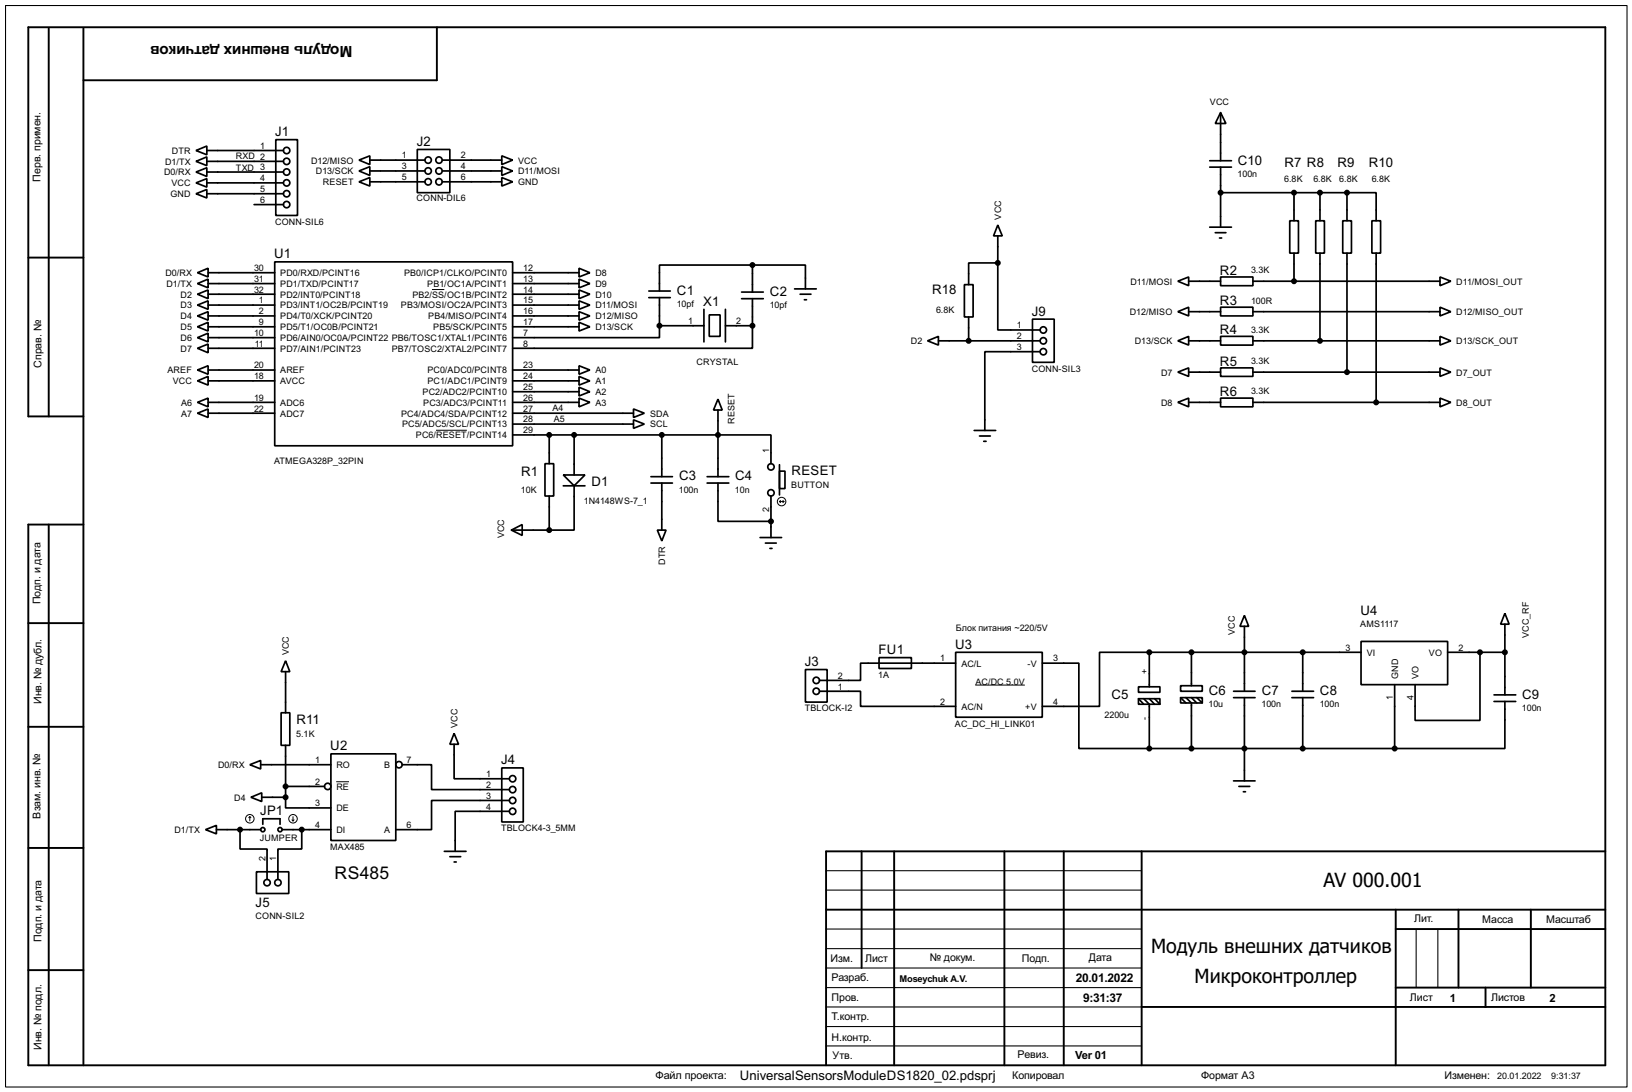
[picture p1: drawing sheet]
<svg xmlns="http://www.w3.org/2000/svg" width="383mm" height="256mm" viewBox="0 0 383 256" stroke-linecap="round" stroke-linejoin="round" font-family="sans-serif">
<path d="M1.3 1.3h381v254h-381zM194.1 218.2h74.2M194.1 209.1h74.2M194.1 204.5h74.2M332.8 218.2v13.8M337.9 218.2v13.8M194.1 222.8h74.2M194.1 232h74.2M194.1 236.5h74.2M194.1 227.4h74.2M194.1 241.1h74.2M194.1 245.7h74.2" fill="none" stroke="#000" stroke-width=".25"/>
<g fill="none" stroke="#000" stroke-width=".45">
<path d="M11.5 6.7v91.1M19.6 6.7v243.5M102.7 6.4v12.5h-83.1M6.7 60.5h12.9M19.6 97.8h-12.9v-91.4h370.5v243.8h-370.5v-127h12.9M11.5 123.2v127M6.7 146.4h12.9M6.7 170.7h12.9M6.7 199.2h12.9M202.5 200v27.4M210.1 200v50.2M236 200v50.2"/>
<path d="M250 200v50.2M268.3 200v50.2M377.2 200h-183.1v50.2M194.1 213.7h183.1M328 213.7v36.5M328 218.2h49.2M342.7 213.7v18.3M359.7 213.7v18.3M6.7 227.9h12.9M268.3 236.5h108.9M328 232h49.2M349.1 232v4.5"/>
</g>
<g fill="none" stroke="#000" stroke-width=".4">
<path d="M46.1 35.4l2.5-1.1v2.1zM46.1 37.9l2.5-1v2zM48.6 35.4h18M48.6 37.9h18M64.8 32.8h5.1v17.8h-5.1zM84.4 37.6l2.5-1v2.1zM86.9 37.6h13M98.1 35.1h7.6v10.2h-7.6zM103.9 37.6h14M117.9 36.6l2.6 1-2.6 1.1zM117.9 39.2l2.6 1-2.6 1zM284.3 39.3h5.1"/>
<path d="M284.3 37.8h5.1M286.8 26.5l1.3 2.5h-2.5zM286.8 26.5v11.3M286.8 39.3v14.1M46.1 45.5l2.5-1v2zM46.1 40.4l2.5-1v2.1zM46.1 43l2.5-1v2zM48.6 45.5h18M48.6 40.4h18M48.6 43h18M59.7 48.1h6.9M84.4 40.2l2.5-1v2z"/>
<path d="M84.4 42.7l2.5-1v2zM86.9 40.2h13M86.9 42.7h13M103.9 40.2h14M103.9 42.7h14M117.9 41.7l2.6 1-2.6 1zM234.5 52.9l1 2.5h-2zM234.5 55.4v6.4M284.3 53.4h5.1M285.6 54.7h2.5M286.6 55.9h.5M286.8 45.3h29.7"/>
<path d="M303.1 51.9h2v7.6h-2zM304.1 45.3v6.6M304.1 59.5v6.6M309.2 51.9h2v7.6h-2zM310.2 45.3v6.6M310.2 59.5v20.6M315.5 51.9h2.1v7.6h-2.1zM316.5 45.3h6.9v6.6M316.5 45.3v6.6M316.5 59.5v27.9M322.4 51.9h2v7.6h-2zM323.4 59.5v35"/>
<path d="M46.4 64.1l2.5-1.1v2.1zM46.4 66.6l2.5-1v2zM46.4 69.1l2.5-1v2.1zM46.4 71.7l2.5-1v2zM46.4 74.2l2.5-1v2zM46.4 76.8l2.5-1.1v2.1zM46.4 79.3l2.5-1v2zM48.9 64.1h15.7M48.9 66.6h15.7M48.9 69.1h15.7M48.9 71.7h15.7M48.9 74.2h15.7"/>
<path d="M48.9 76.8h15.7M48.9 79.3h15.7M64.6 61.5h55.9v43.2h-55.9zM120.5 64.1h15.6M120.5 66.6h15.6M120.5 69.1h15.6M120.5 71.7h15.6M120.5 74.2h15.6M120.5 76.8h15.6M136.1 63l2.5 1.1-2.5 1zM136.1 65.6l2.5 1-2.5 1zM136.1 68.1l2.5 1-2.5 1.1z"/>
<path d="M136.1 70.7l2.5 1-2.5 1zM136.1 73.2l2.5 1-2.5 1zM136.1 75.7l2.5 1.1-2.5 1zM152.5 69.9h5M152.5 68.4h5M155 76.5v2.8h-34.5M155 76.5h10.4M155 69.9v6.6M165.4 72.7v7.6M166.7 74h2.5v5h-2.5zM170.5 76.5h6.3M170.5 72.7v7.6"/>
<path d="M174.3 70.2h5.1M174.3 68.6h5.1M176.8 76.5v5.3h-56.3M176.8 62.3h-21.8v6.1M176.8 62.3h12.5v5.6M176.8 62.3v6.3M176.8 70.2v6.3M186.7 67.9h5.1M188 69.1h2.6M189 70.4h.5M226.6 66.9h2.1v7.6h-2.1zM227.6 74.5v5.6"/>
<path d="M234.5 61.8v15.7h9.9M234.5 61.8h-6.9v5.1M242.6 75h5.1v10.1h-5.1zM276.8 66.1l2.5-1v2zM276.8 73.2l2.5-1v2zM279.3 66.1h7.5M279.3 73.2h7.5M286.8 65.1h7.6v2h-7.6zM286.8 72.2h7.6v2h-7.6zM286.8 79h7.6v2.1h-7.6zM294.4 66.1h44M294.4 73.2h44"/>
<path d="M338.4 65.1l2.5 1-2.5 1zM338.4 72.2l2.5 1-2.5 1zM338.4 79l2.5 1.1-2.5 1zM46.4 81.8l2.5-1v2.1zM46.4 86.9l2.5-1v2zM46.4 89.5l2.5-1.1v2.1zM46.4 94.5l2.5-1v2.1zM46.4 97.1l2.5-1v2zM48.9 97.1h15.7M48.9 86.9h15.7M48.9 89.5h15.7M48.9 94.5h15.7"/>
<path d="M48.9 81.8h15.7M120.5 97.1h28.4M120.5 99.6h28.4M120.5 86.9h15.6M120.5 89.5h15.6M120.5 92h15.6M120.5 94.5h15.6M136.1 85.9l2.5 1-2.5 1zM136.1 88.4l2.5 1.1-2.5 1zM136.1 91l2.5 1-2.5 1zM136.1 93.5l2.5 1-2.5 1.1zM148.9 96.1l2.5 1-2.5 1z"/>
<path d="M148.9 98.6l2.5 1-2.5 1zM168.7 93.8l1 2.5h-2zM168.7 96.3v15.7M218 80.1l2.5-1.1v2.1zM220.5 80.1h23.9M244.4 82.6h-13v18.5M276.8 80.1l2.5-1.1v2.1zM276.8 87.4l2.5-1v2zM276.8 94.5l2.5-1v2.1zM279.3 94.5h7.5M279.3 80.1h7.5M279.3 87.4h7.5"/>
<path d="M286.8 86.4h7.6v2h-7.6zM286.8 93.5h7.6v2.1h-7.6zM294.4 94.5h44M294.4 80.1h44M294.4 87.4h44M338.4 86.4l2.5 1-2.5 1zM338.4 93.5l2.5 1-2.5 1.1zM120.5 102.2h60.7v6.7M128.1 108.9h2v7.6h-2zM129.1 102.2v6.7M129.1 116.5v8M132.4 111.6h5.1l-2.6 2.5z"/>
<path d="M132.4 114.1h5.1M134.9 114.1v10.4h-5.8M134.9 102.2v9.4M153 113.5h5M153 112h5M155.5 102.2v9.8M155.5 113.5v11M166.2 113.5h5.1M166.2 112h5.1M168.7 113.5v9h12.5M181.2 116.5v9.8M183.2 110.7h1.3v4.1h-1.3z"/>
<path d="M183.2 109.2v7.1M228.9 101.1h5.1M230.2 102.4h2.5M231.2 103.7h.5M120.2 124.5l2.5-1.3v2.6zM120.2 124.5h8.9M154.5 124.5h2l-1 2.6zM178.6 126.3h5.1M179.9 127.6h2.5M180.9 128.8h.5M67.1 155.2l1 2.6h-2zM67.1 157.8v9.6"/>
<path d="M189.3 157.3h5.1v7.6h-5.1zM206.6 154.5h7.6v2.5h-7.6zM224.6 153.2h20.3v15.3h-20.3zM224.6 155.8h-22.4v4h-9.6M244.9 155.8h8.6v20h16.6M270.1 153.2h-11.7v12.7h-13.5M270.1 153.2h49.7M270.1 153.2v8.1M280 153.2v7.9M292.4 144.6l1 2.5h-2zM292.4 147.1v15.3M306.1 153.2v9.2"/>
<path d="M319.8 150.7h20.4v10.1h-20.4zM340.2 153.2h13.4M347.8 153.2v16h-15.3v-8.4M353.6 144.1l1 2.5h-2zM353.6 146.6v16.6M58.7 179.6l2.6-1v2zM61.3 179.6h16.5M66.1 167.4h2v7.7h-2zM67.1 175.1v12.2M77.8 177.1h15.2v20.3h-15.2zM94.5 179.6h6.9v5.9h18.3M106.7 172.3l1.1 2.5h-2.1z"/>
<path d="M106.7 174.8v8.1h13M192.6 162.4h9.6v3.5h22.4M267.5 161.3h5.1v1.3h-5.1zM267.5 164.1h5.1v1.3h-5.1zM267.5 164.1l1.3 1.3M268.8 164.1l1.3 1.3v10.4M270.1 175.8h57.6M270.1 164.1l1.2 1.3M271.3 164.1l1.3 1.3M277.4 161.1h5.1v1.3h-5.1zM277.4 163.9h5.1v1.2h-5.1zM277.4 163.9l1.3 1.2"/>
<path d="M278.7 163.9l1.3 1.2v10.7M280 163.9l1.2 1.2M281.2 163.9l1.3 1.2M289.9 163.9h5M289.9 162.4h5M292.4 163.9v19.5M303.6 163.9h5.1M303.6 162.4h5.1M306.1 163.9v11.9M327.7 160.8v15M351.1 164.8h5.1M351.1 163.2h5.1"/>
<path d="M353.6 164.8v11h-25.9M48.3 194.9l2.6-1v2zM50.9 194.9h10.4M56.4 194.9v4.5h6.4v7.2M59 187.3l2.5-1.1v2.1zM61.5 187.3h5.6M61.8 193.6v-1.3h4v1.3M66.3 194.9h11.5M67.1 187.3v2.5h10.7M67.1 184.7h9.2M70.9 194.9v4.5h-5.6v7.2M104.4 200h5.1"/>
<path d="M117.9 180.4h5.1v12.7h-5.1zM119.7 188h-18.3v6.9h-8.4M119.7 190.6h-12.7v9.4M289.9 183.4h5M291.1 184.7h2.6M292.2 186h.5M60.3 204.8h7.6v5.1h-7.6zM105.7 201.2h2.6M106.7 202.5h.5"/>
<circle cx="67.3" cy="37.9" r=".75"/>
<circle cx="67.3" cy="35.4" r=".75"/>
<circle cx="100.6" cy="37.6" r=".75"/>
<circle cx="103.1" cy="37.6" r=".75"/>
<circle cx="67.3" cy="45.5" r=".75"/>
<circle cx="67.3" cy="48.1" r=".75"/>
<circle cx="67.3" cy="40.4" r=".75"/>
<circle cx="67.3" cy="43" r=".75"/>
<circle cx="100.6" cy="40.2" r=".75"/>
<circle cx="100.6" cy="42.7" r=".75"/>
<circle cx="103.1" cy="40.2" r=".75"/>
<circle cx="103.1" cy="42.7" r=".75"/>
<circle cx="245.1" cy="77.5" r=".75"/>
<circle cx="245.1" cy="80.1" r=".75"/>
<circle cx="245.1" cy="82.6" r=".75"/>
<circle cx="181.1" cy="109.7" r=".75"/>
<circle cx="181.1" cy="115.8" r=".75"/>
<circle cx="191.8" cy="159.8" r=".75"/>
<circle cx="93.7" cy="179.6" r=".75"/>
<circle cx="191.8" cy="162.4" r=".75"/>
<circle cx="61.7" cy="194.9" r=".5"/>
<circle cx="65.8" cy="194.9" r=".5"/>
<circle cx="77" cy="184.7" r=".75"/>
<circle cx="120.4" cy="190.6" r=".75"/>
<circle cx="120.4" cy="185.5" r=".75"/>
<circle cx="120.4" cy="188" r=".75"/>
<circle cx="120.4" cy="182.9" r=".75"/>
<circle cx="62.7" cy="207.3" r=".75"/>
<circle cx="65.3" cy="207.3" r=".75"/>
</g>
<g fill="none" stroke="#000" stroke-width=".23">
<path d="M101.5 68h2.9M102.5 101.1h7.2M183.2 117.8h1M183.2 117.8l.2 .3M183.4 117.6l-.2 .2M184 117.6l.2 .2M184.2 117.8l-.2 .3M229.2 160.9h11.6M58.7 191.8l-.2 .3M58.7 191.8l.3 .3M58.7 191.8v1M68.6 192.6l.3 .2"/>
<path d="M68.9 191.8v1M69.1 192.6l-.2 .2M79 183.6h3"/>
<circle cx="183.6" cy="117.8" r="1"/>
<circle cx="58.7" cy="192.3" r="1"/>
<circle cx="68.8" cy="192.3" r="1"/>
</g>
<g fill="#000" stroke="#000" stroke-width=".4">
<circle cx="286.8" cy="45.3" r=".5"/>
<circle cx="304" cy="45.3" r=".5"/>
<circle cx="310.1" cy="45.3" r=".5"/>
<circle cx="316.5" cy="45.3" r=".5"/>
<circle cx="154.9" cy="76.5" r=".5"/>
<circle cx="176.8" cy="62.3" r=".5"/>
<circle cx="176.8" cy="76.5" r=".5"/>
<circle cx="234.4" cy="61.8" r=".5"/>
<circle cx="304" cy="66.1" r=".5"/>
<circle cx="227.6" cy="80.1" r=".5"/>
<circle cx="310.1" cy="80.1" r=".5"/>
<circle cx="316.5" cy="87.4" r=".5"/>
<circle cx="323.3" cy="94.5" r=".5"/>
<circle cx="129" cy="102.2" r=".5"/>
<circle cx="134.9" cy="102.2" r=".5"/>
<circle cx="155.5" cy="102.2" r=".5"/>
<circle cx="168.7" cy="102.2" r=".5"/>
<circle cx="129" cy="124.5" r=".5"/>
<circle cx="181.1" cy="122.5" r=".5"/>
<circle cx="270" cy="153.2" r=".5"/>
<circle cx="279.9" cy="153.2" r=".5"/>
<circle cx="292.4" cy="153.2" r=".5"/>
<circle cx="306.1" cy="153.2" r=".5"/>
<circle cx="347.7" cy="153.2" r=".5"/>
<circle cx="353.6" cy="153.2" r=".5"/>
<circle cx="270" cy="175.8" r=".5"/>
<circle cx="279.9" cy="175.8" r=".5"/>
<circle cx="292.4" cy="175.8" r=".5"/>
<circle cx="306.1" cy="175.8" r=".5"/>
<circle cx="327.7" cy="175.8" r=".5"/>
<circle cx="56.4" cy="194.9" r=".5"/>
<circle cx="67.1" cy="187.3" r=".5"/>
<circle cx="67.1" cy="184.7" r=".5"/>
<circle cx="70.9" cy="194.9" r=".5"/>
</g>
<g font-size="5.6">
<text x="311" y="208.3">AV 000.001</text>
<text x="270.5" y="223.8">Модуль внешних датчиков</text>
<text x="280.7" y="230.9">Микроконтроллер</text>
</g>
<text font-size="4.6" x="78.6" y="206.5">RS485</text>
<text font-size="4.1" x="82.8" y="10.8" transform="rotate(-180 82.8 10.8)">Модуль внешних датчиков</text>
<g font-size="3.5">
<text x="64.7" y="32">J1</text>
<text x="97.9" y="34.3">J2</text>
<text x="290.9" y="38.7">C10</text>
<text x="301.8" y="39.3">R7 R8</text>
<text x="314.3" y="39.3">R9</text>
<text x="321.6" y="39.3">R10</text>
<text x="64.4" y="60.7">U1</text>
<text x="286.7" y="64.5">R2</text>
<text x="159.1" y="69.2">C1</text>
<text x="165.3" y="71.9">X1</text>
<text x="180.9" y="69.5">C2</text>
<text x="219" y="69">R18</text>
<text x="286.7" y="71.6">R3</text>
<text x="242.5" y="74.1">J9</text>
<text x="286.7" y="78.5">R4</text>
<text x="286.7" y="85.9">R5</text>
<text x="286.7" y="93">R6</text>
<text x="122.5" y="111.9">R1</text>
<text x="159.6" y="112.9">C3</text>
<text x="172.8" y="112.9">C4</text>
<text x="186" y="111.6">RESET</text>
<text x="139" y="114.3">D1</text>
<text x="319.7" y="144.5">U4</text>
<text x="206.4" y="153.7">FU1</text>
<text x="224.4" y="152.4">U3</text>
<text x="189.1" y="156.5">J3</text>
<text x="261.2" y="164.3">C5</text>
<text x="284" y="163.3">C6</text>
<text x="296.5" y="163.3">C7</text>
<text x="310.2" y="163.3">C8</text>
<text x="357.7" y="164.2">C9</text>
<text x="69.7" y="170.1">R11</text>
<text x="77.6" y="176.3">U2</text>
<text x="117.8" y="179.6">J4</text>
<text x="61.1" y="191.5">JP1</text>
<text x="60.1" y="213">J5</text>
<text x="173.8" y="253.6">UniversalSensorsModuleDS1820_02.pdsprj</text>
</g>
<g font-size="3.2">
<text x="252.8" y="230.7">20.01.2022</text>
<text x="254.5" y="235.4">9:31:37</text>
</g>
<g font-size="3">
<text x="340.7" y="235.4">1</text>
<text x="364.1" y="235.4">2</text>
<text x="252.6" y="248.8">Ver 01</text>
</g>
<text font-size="2.9" x="154" y="253.5">Файл проекта:</text>
<g font-size="2.8">
<text x="9.5" y="42.7" transform="rotate(-90 9.5 42.7)">Перв. примен.</text>
<text x="9.7" y="86.4" transform="rotate(-90 9.7 86.4)">Справ. №</text>
<text x="9.5" y="142" transform="rotate(-90 9.5 142)">Подп. и дата</text>
<text x="9.7" y="165.4" transform="rotate(-90 9.7 165.4)">Инв. № дубл.</text>
<text x="9.5" y="192.3" transform="rotate(-90 9.5 192.3)">Взам. инв. №</text>
<text x="9.8" y="221.2" transform="rotate(-90 9.8 221.2)">Подп. и дата</text>
<text x="332.3" y="216.5">Лит.</text>
<text x="348.3" y="216.8">Масса</text>
<text x="363.3" y="216.8">Масштаб</text>
<text x="195.1" y="225.9">Изм.</text>
<text x="203.3" y="225.9">Лист</text>
<text x="218.5" y="225.7">№ докум.</text>
<text x="240.1" y="225.9">Подп.</text>
<text x="255.8" y="225.7">Дата</text>
<text x="195.4" y="230.5">Разраб.</text>
<text x="195.4" y="235.1">Пров.</text>
<text x="195.4" y="239.6">Т.контр.</text>
<text x="331.3" y="235.1">Лист</text>
<text x="350.3" y="235.1">Листов</text>
<text x="195.4" y="244.5">Н.контр.</text>
<text x="9.8" y="246.6" transform="rotate(-90 9.8 246.6)">Инв. № подл.</text>
<text x="195.6" y="248.8">Утв.</text>
<text x="239.1" y="248.5">Ревиз.</text>
<text x="237.8" y="253.5">Копировал</text>
<text x="282.2" y="253.5">Формат А3</text>
<text x="339.4" y="253.5">Изменен:</text>
</g>
<text font-size="2.5" x="211.4" y="230.6">Moseychuk A.V.</text>
<g font-size="2.4">
<text x="284.3" y="24.7">VCC</text>
<text x="61.1" y="34.9">1</text>
<text x="38.6" y="41.2">D0/RX</text>
<text x="38.8" y="38.7">D1/TX</text>
<text x="40.4" y="36.1">DTR</text>
<text x="55.4" y="37.3">RXD 2</text>
<text x="55.4" y="40.1">TXD 3</text>
<text x="73.1" y="38.4">D12/MISO</text>
<text x="74.2" y="40.9">D13/SCK</text>
<text x="94.4" y="37.2">1</text>
<text x="94.4" y="39.8">3</text>
<text x="108.3" y="37.2">2</text>
<text x="108.3" y="39.8">4</text>
<text x="121.7" y="38.4">VCC</text>
<text x="121.7" y="40.9">D11/MOSI</text>
<text x="290.8" y="41.6">100n</text>
<text x="40" y="46.3">GND</text>
<text x="40.3" y="43.7">VCC</text>
<text x="61.1" y="42.6">4</text>
<text x="61.1" y="45.1">5</text>
<text x="61.1" y="47.6">6</text>
<text x="75.9" y="43.5">RESET</text>
<text x="94.4" y="42.3">5</text>
<text x="97.9" y="47.2">CONN-DIL6</text>
<text x="108.3" y="42.3">6</text>
<text x="121.7" y="43.5">GND</text>
<text x="301.8" y="42.7">6.8K</text>
<text x="308.6" y="42.7">6.8K</text>
<text x="314.7" y="42.7">6.8K</text>
<text x="322.3" y="42.7">6.8K</text>
<text x="64.6" y="52.8">CONN-SIL6</text>
<text x="235.3" y="51.6" transform="rotate(-90 235.3 51.6)">VCC</text>
<text x="38.9" y="64.9">D0/RX</text>
<text x="59.7" y="63.6">30</text>
<text x="65.8" y="64.9">PD0/RXD/PCINT16</text>
<text x="94.9" y="64.9">PB0/ICP1/CLKO/PCINT0</text>
<text x="123" y="63.6">12</text>
<text x="139.9" y="64.9">D8</text>
<text x="294" y="64.2">3.3K</text>
<text x="39.1" y="67.4">D1/TX</text>
<text x="42.4" y="69.9">D2</text>
<text x="59.7" y="68.7">32</text>
<text x="59.7" y="66.2">31</text>
<text x="60.9" y="71.3">1</text>
<text x="65.8" y="69.9">PD2/INT0/PCINT18</text>
<text x="65.8" y="67.4">PD1/TXD/PCINT17</text>
<text x="96.9" y="69.9">PB2/SS/OC1B/PCINT2</text>
<text x="100.4" y="67.4">PB1/OC1A/PCINT1</text>
<text x="123" y="66.2">13</text>
<text x="123" y="71.3">15</text>
<text x="123" y="68.7">14</text>
<text x="139.9" y="67.4">D9</text>
<text x="139.9" y="69.9">D10</text>
<text x="265.6" y="66.9">D11/MOSI</text>
<text x="294" y="71.3">100R</text>
<text x="342.2" y="66.9">D11/MOSI_OUT</text>
<text x="42.4" y="72.5">D3</text>
<text x="42.4" y="75">D4</text>
<text x="42.4" y="77.6">D5</text>
<text x="60.9" y="76.4">9</text>
<text x="60.9" y="73.8">2</text>
<text x="65.8" y="77.6">PD5/T1/OC0B/PCINT21</text>
<text x="65.8" y="75">PD4/T0/XCK/PCINT20</text>
<text x="65.8" y="72.5">PD3/INT1/OC2B/PCINT19</text>
<text x="94.2" y="72.5">PB3/MOSI/OC2A/PCINT3</text>
<text x="100.6" y="75">PB4/MISO/PCINT4</text>
<text x="101.8" y="77.6">PB5/SCK/PCINT5</text>
<text x="123" y="73.8">16</text>
<text x="123" y="76.4">17</text>
<text x="139.9" y="72.5">D11/MOSI</text>
<text x="139.9" y="75">D12/MISO</text>
<text x="139.9" y="77.6">D13/SCK</text>
<text x="159" y="72.2">10pf</text>
<text x="161.7" y="76.1">1</text>
<text x="173" y="76.1">2</text>
<text x="180.9" y="72.5">10pf</text>
<text x="220" y="73.4">6.8K</text>
<text x="238.9" y="77.1">1</text>
<text x="265.5" y="74">D12/MISO</text>
<text x="342.2" y="74">D12/MISO_OUT</text>
<text x="42.4" y="80.1">D6</text>
<text x="42.4" y="82.6">D7</text>
<text x="59.7" y="78.9">10</text>
<text x="59.9" y="81.4">11</text>
<text x="65.8" y="80.1">PD6/AIN0/OC0A/PCINT22 PB6/TOSC1/XTAL1/PCINT6</text>
<text x="65.8" y="82.6">PD7/AIN1/PCINT23</text>
<text x="92" y="82.6">PB7/TOSC2/XTAL2/PCINT7</text>
<text x="123" y="81.4">8</text>
<text x="123" y="78.9">7</text>
<text x="214" y="80.8">D2</text>
<text x="238.9" y="79.7">2</text>
<text x="238.9" y="82.2">3</text>
<text x="266.6" y="80.8">D13/SCK</text>
<text x="294" y="78.2">3.3K</text>
<text x="342.2" y="80.8">D13/SCK_OUT</text>
<text x="39.3" y="87.7">AREF</text>
<text x="59.7" y="89.1">18</text>
<text x="59.7" y="86.5">20</text>
<text x="65.8" y="87.7">AREF</text>
<text x="100.4" y="87.7">PC0/ADC0/PCINT8</text>
<text x="123" y="89.1">24</text>
<text x="123" y="86.5">23</text>
<text x="139.9" y="87.7">A0</text>
<text x="163.7" y="85.8">CRYSTAL</text>
<text x="242.4" y="87.3">CONN-SIL3</text>
<text x="272.8" y="88.2">D7</text>
<text x="294" y="85.6">3.3K</text>
<text x="342.2" y="88.2">D7_OUT</text>
<text x="40.6" y="90.3">VCC</text>
<text x="42.5" y="95.3">A6</text>
<text x="59.7" y="94.1">19</text>
<text x="65.8" y="90.3">AVCC</text>
<text x="65.8" y="95.3">ADC6</text>
<text x="99.3" y="92.8">PC2/ADC2/PCINT10</text>
<text x="99.4" y="95.3">PC3/ADC3/PCINT11</text>
<text x="100.4" y="90.3">PC1/ADC1/PCINT9</text>
<text x="123" y="94.1">26</text>
<text x="123" y="91.6">25</text>
<text x="139.9" y="90.3">A1</text>
<text x="139.9" y="92.8">A2</text>
<text x="139.9" y="95.3">A3</text>
<text x="272.8" y="95.3">D8</text>
<text x="294" y="92.7">3.3K</text>
<text x="342.2" y="95.3">D8_OUT</text>
<text x="42.5" y="97.9">A7</text>
<text x="59.7" y="96.7">22</text>
<text x="65.8" y="97.9">ADC7</text>
<text x="94.2" y="97.9">PC4/ADC4/SDA/PCINT12</text>
<text x="94.5" y="100.4">PC5/ADC5/SCL/PCINT13</text>
<text x="123" y="101.8">29</text>
<text x="123" y="99.2">28</text>
<text x="123" y="96.7">27</text>
<text x="129.8" y="96.5">A4</text>
<text x="130.1" y="99">A5</text>
<text x="152.7" y="97.9">SDA</text>
<text x="152.7" y="100.4">SCL</text>
<text x="172.6" y="99.6" transform="rotate(-90 172.6 99.6)">RESET</text>
<text x="97.7" y="103">PC6/RESET/PCINT14</text>
<text x="180.7" y="106.3" transform="rotate(-90 180.7 106.3)">1</text>
<text x="64.4" y="108.9">ATMEGA328P_32PIN</text>
<text x="122.4" y="115.8">10K</text>
<text x="137.2" y="118.4">1N4148WS-7_1</text>
<text x="159.5" y="115.8">100n</text>
<text x="172.7" y="115.8">10n</text>
<text x="185.9" y="114.5">BUTTON</text>
<text x="180.8" y="120.2" transform="rotate(-90 180.8 120.2)">2</text>
<text x="118.5" y="126.5" transform="rotate(-90 118.5 126.5)">VCC</text>
<text x="156.3" y="132.7" transform="rotate(-90 156.3 132.7)">DTR</text>
<text x="224.6" y="148.1">Блок питания ~220/5V</text>
<text x="290.2" y="149.1" transform="rotate(-90 290.2 149.1)">VCC</text>
<text x="319.6" y="147.4">AMS1117</text>
<text x="359.2" y="149.9" transform="rotate(-90 359.2 149.9)">VCC_RF</text>
<text x="67.9" y="153.9" transform="rotate(-90 67.9 153.9)">VCC</text>
<text x="220.9" y="155.4">1</text>
<text x="247.5" y="155.4">3</text>
<text x="316.2" y="152.8">3</text>
<text x="321.1" y="154">VI</text>
<text x="335.7" y="154">VO</text>
<text x="342.7" y="152.8">2</text>
<text x="196.9" y="162">1</text>
<text x="196.9" y="159.4">2</text>
<text x="206.4" y="159.2">1A</text>
<text x="225.9" y="156.6">AC/L</text>
<text x="229.2" y="160.8">AC/DC 5.0V</text>
<text x="241.5" y="156.6">-V</text>
<text x="269.7" y="158.3" transform="rotate(-90 269.7 158.3)">+</text>
<text x="328.5" y="159.5" transform="rotate(-90 328.5 159.5)">GND</text>
<text x="333.3" y="159.5" transform="rotate(-90 333.3 159.5)">VO</text>
<text x="189.1" y="167.1">TBLOCK-I2</text>
<text x="220.9" y="165.5">2</text>
<text x="225.9" y="166.7">AC/N</text>
<text x="240.9" y="166.7">+V</text>
<text x="247.5" y="165.5">4</text>
<text x="284" y="166.2">10u</text>
<text x="296.4" y="166.2">100n</text>
<text x="310.1" y="166.2">100n</text>
<text x="327.3" y="164.5" transform="rotate(-90 327.3 164.5)">1</text>
<text x="332.1" y="164.5" transform="rotate(-90 332.1 164.5)">4</text>
<text x="357.6" y="167.1">100n</text>
<text x="69.6" y="173">5.1K</text>
<text x="107.5" y="170.9" transform="rotate(-90 107.5 170.9)">VCC</text>
<text x="224.4" y="170.7">AC_DC_HI_LINK01</text>
<text x="259.6" y="168.7">2200u</text>
<text x="269.7" y="169.1" transform="rotate(-90 269.7 169.1)">-</text>
<text x="74.1" y="179.2">1</text>
<text x="95.6" y="179.2">7</text>
<text x="51.2" y="180.4">D0/RX</text>
<text x="74.1" y="184.3">2</text>
<text x="79" y="180.4">RO</text>
<text x="79" y="185.5">RE</text>
<text x="90.3" y="180.4">B</text>
<text x="114.2" y="182.5">1</text>
<text x="114.2" y="185.1">2</text>
<text x="55" y="188">D4</text>
<text x="74.1" y="189.4">3</text>
<text x="79" y="190.6">DE</text>
<text x="114.2" y="187.6">3</text>
<text x="114.2" y="190.1">4</text>
<text x="41" y="195.7">D1/TX</text>
<text x="61.1" y="197.6">JUMPER</text>
<text x="74.1" y="194.5">4</text>
<text x="79" y="195.7">DI</text>
<text x="90.3" y="195.7">A</text>
<text x="95.6" y="194.5">6</text>
<text x="117.7" y="195.3">TBLOCK4-3_5MM</text>
<text x="62.4" y="202.2" transform="rotate(-90 62.4 202.2)">2</text>
<text x="64.9" y="202.2" transform="rotate(-90 64.9 202.2)">1</text>
<text x="77.6" y="199.6">MAX485</text>
<text x="60" y="215.9">CONN-SIL2</text>
<text x="351.8" y="253.3">20.01.2022</text>
<text x="364.5" y="253.3">9:31:37</text>
</g>
</svg>
